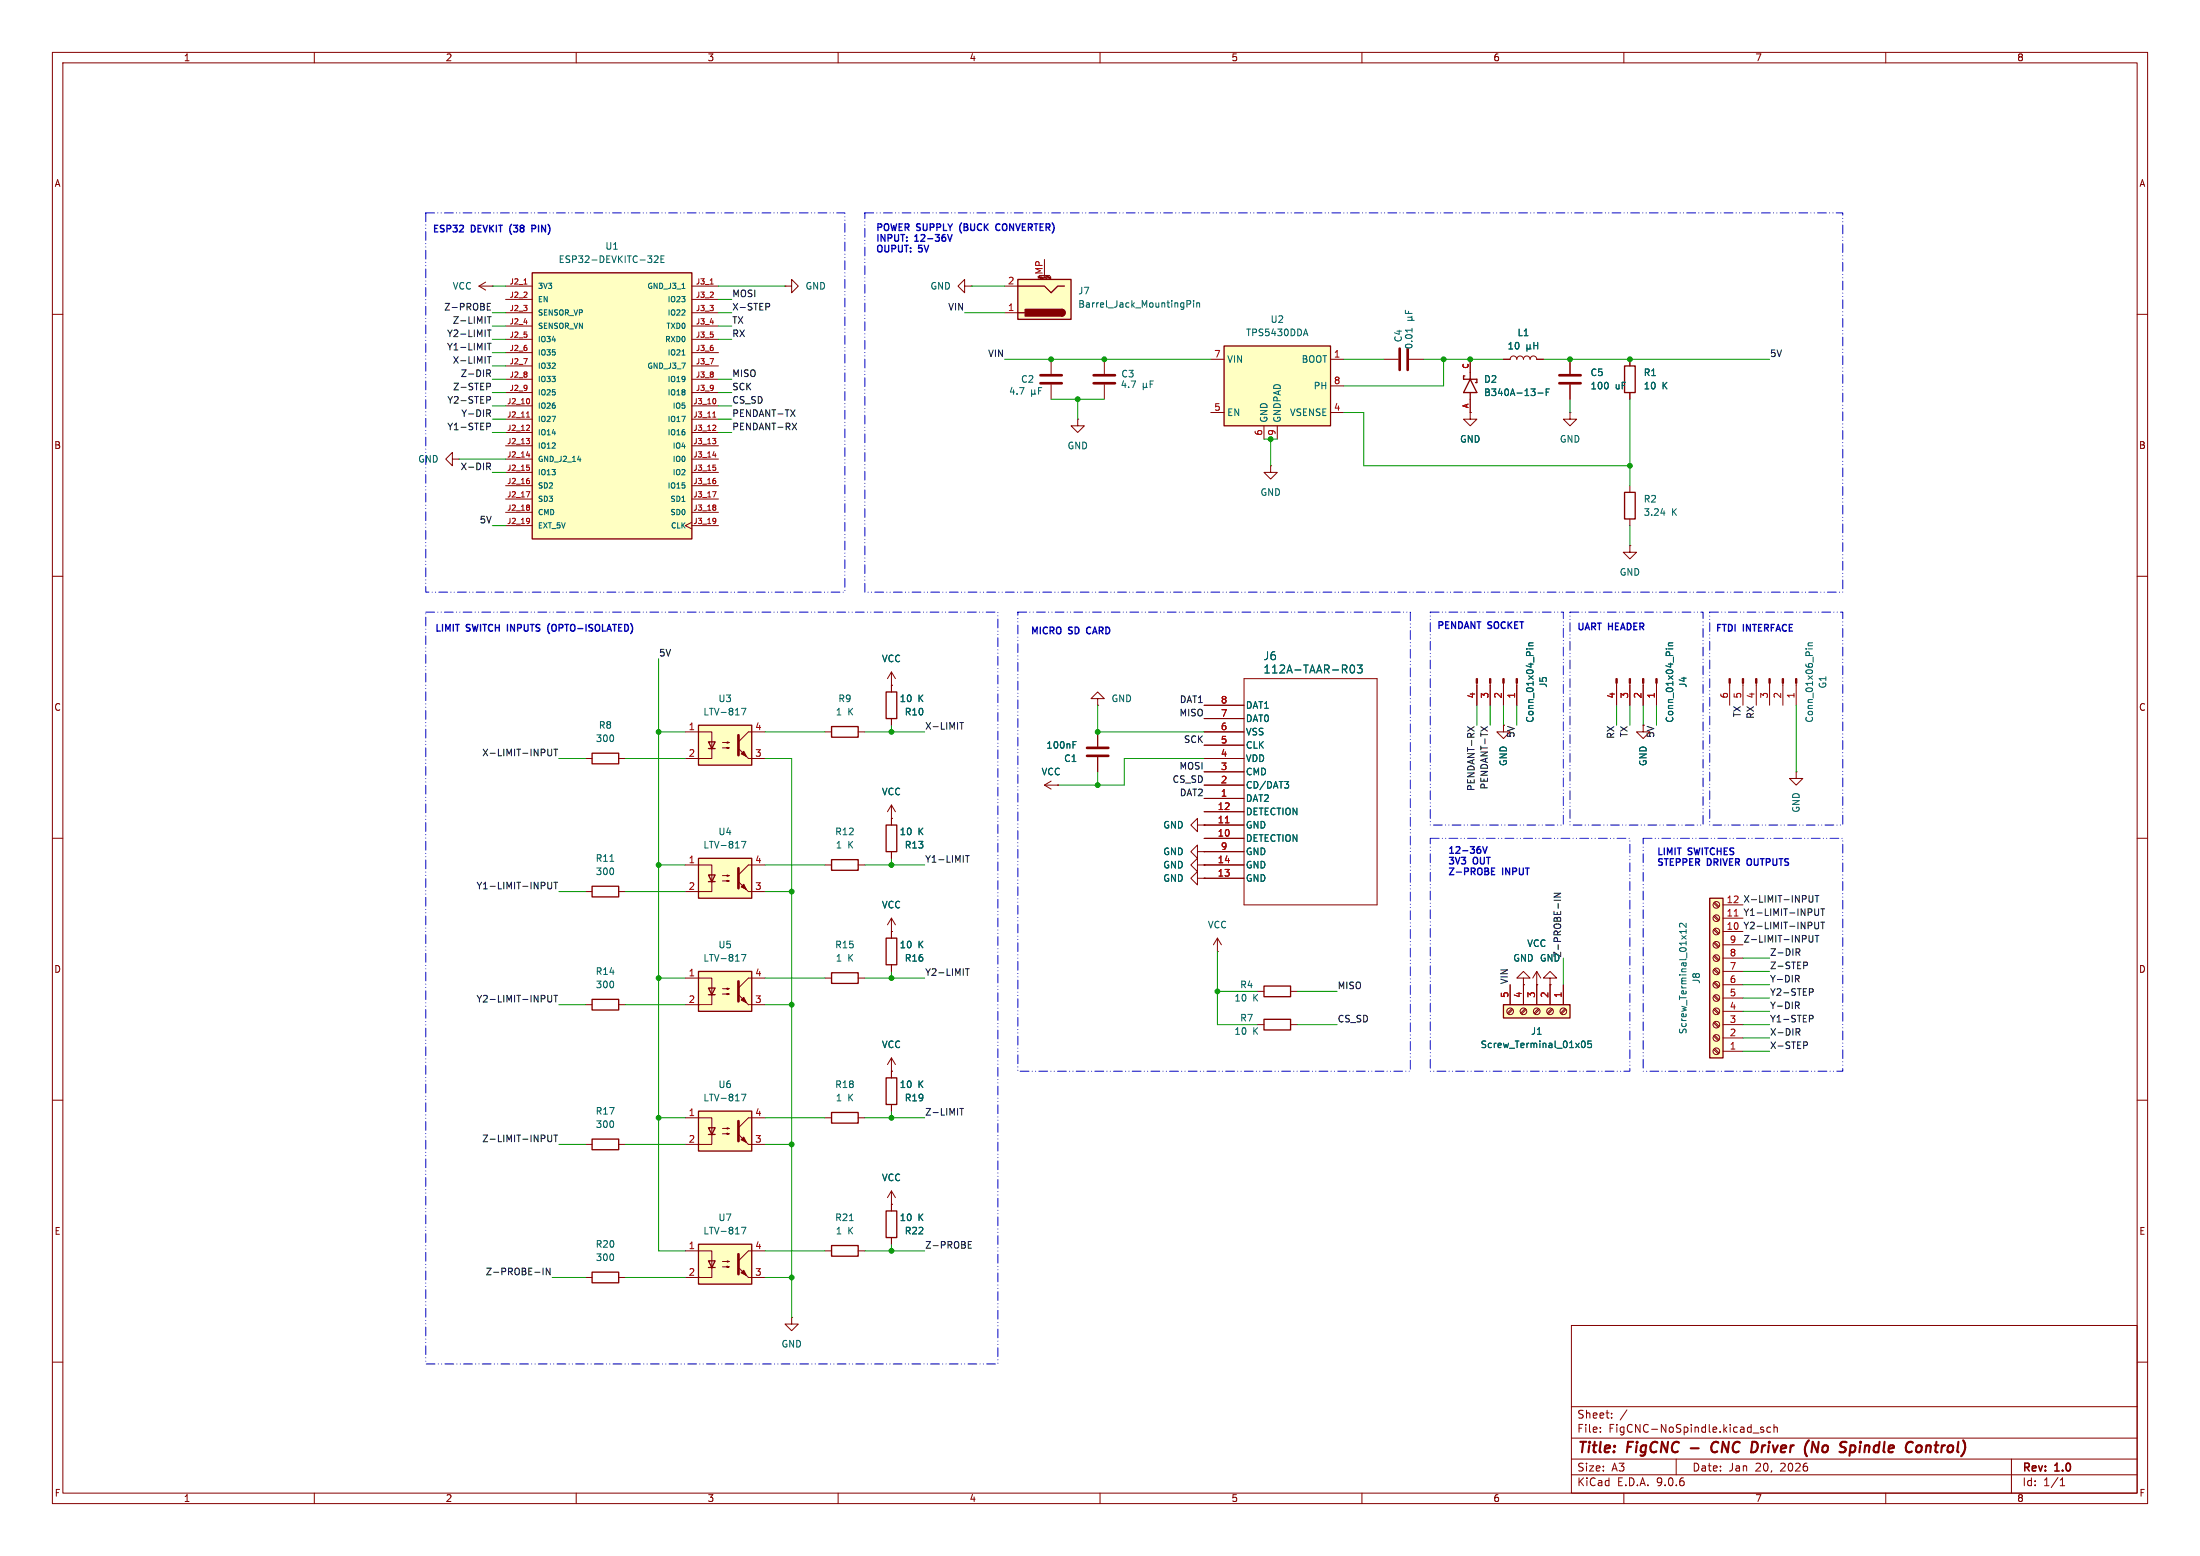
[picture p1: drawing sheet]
<svg xmlns="http://www.w3.org/2000/svg" width="420mm" height="297mm" viewBox="0 0 420 297" stroke-linecap="round" stroke-linejoin="round" font-family="sans-serif">
<g fill="none" stroke="#840000" stroke-width=".19">
<path d="M10 10h400v277h-400zM12 12h396v273h-396zM60 10v2M110 10v2M160 10v2M210 10v2M260 10v2M310 10v2M360 10v2M10 60h2M408 60h2M10 110h2"/>
<path d="M408 110h2M10 160h2M408 160h2M10 210h2M408 210h2M300 253h108v32h-108zM10 260h2M300 278.5h108M300 274.5h108M300 268.5h108M305.5 273.2v.2M305.5 272.5v.1"/>
<path d="M307.7 270.5v.2M307.7 269.8v.1M310.6 269.1l-1.3 1.9M320 278.5v3M334.7 273.5h1.1M336.7 272.5l-.4-.1-.2 .2 .1 .2 .5 .2v.3h-.6M338 272.5l-.4-.1-.3 .3 .1 .6h.6M338.7 272.5l.2-.1 .3 .1 .1 .9M338.7 271.9v1.5M384 278.5v6.5M408 260h2M60 285v2"/>
<path d="M110 285v2M160 285v2M210 285v2M260 285v2M300 281.5h108M310 285v2M360 285v2M393.3 283.6h.9M393.3 282.5l.4-.4v1.5"/>
</g>
<path d="M322.8 276.4h1.5M327.7 275.2a1.07 1.07 0 0 0-1 .8 1.07 1.07 0 0 0 .5 1.2l.5-.1M335.5 275.7l-.1 1M346.1 275.2l.9 2 .2-2M353.3 276h.8l.1 .3-.1 .5a.66 .66 0 0 1-.8 .4M366.3 275.9l.4 .1 .2 .3-.1 .5-.4 .4M367.8 275.9l-.2 1.3M368.1 275.9l-.3 .2" fill="none" stroke="#840000" stroke-width=".4"/>
<path d="M133.3 237.5h10.2v7.6h-10.2z" fill="#ffffc2"/>
<path d="M169.2 132.1h2v5.1h-2zM133.3 237.5h10.2v7.6h-10.2zM135.3 240.7h1.2l-.6 1.2zM135.3 241.9h1.2" fill="none" stroke="#840000" stroke-width=".25"/>
<g fill="none" stroke="#840000" stroke-width=".19">
<path d="M184.1 54.6v-1.3l-1.2 1.3 1.2 1.3v-1.3h1.3M185.4 54.6h.1M170.2 130.8v1.3M170.2 137.2v1.2M308.6 130.4v4.2M311.1 130.4v4.2M313.7 130.4v4.2M316.2 130.4v4.2M170.2 204.5h.1M170.2 201.9v2.6M170.2 201.9l-.8 1.3M170.2 201.9l.7 1.3"/>
<path d="M130.8 238.8h5.1v3.3M146 238.8h-3.1l-1.9 1.9M135.9 241.9v1.9h-5.1M137.9 240.8h1.3l-.4 .1v-.2l.4 .1M137.9 241.8h1.3l-.4 .1v-.2l.4 .1M142.9 243.8h3.1"/>
</g>
<path d="M141 239.4v3.8" fill="none" stroke="#840000" stroke-width=".51"/>
<g fill="#840000" stroke="#840000" stroke-width=".19">
<path d="M141.5 243l.5-.6 .5 1.1z"/>
<path d="M141 241.9l1.9 1.9z"/>
<path d="M316.1 129.5h.3v.9h-.3z"/>
<path d="M313.6 129.5h.2v.9h-.2z"/>
<path d="M311 129.5h.3v.9h-.3z"/>
<path d="M308.5 129.5h.2v.9h-.2z"/>
</g>
<path d="M318.1 123.9h.1M318.5 123.9h.8M318.5 123.3h.8M319.3 122.7l-.7 .1-.1 .3 .1 .2M141.5 234.3h.9l-.6 1.2" fill="none" stroke="#006464" stroke-width=".19"/>
<path d="M133.3 185.4h10.2v7.6h-10.2z" fill="#ffffc2"/>
<path d="M133.3 185.4h10.2v7.6h-10.2zM135.3 188.6h1.2l-.6 1.3zM135.3 189.9h1.2" fill="none" stroke="#840000" stroke-width=".25"/>
<path d="M130.8 186.7h5.1v3.3M135.9 189.9v1.9h-5.1M137.9 188.7h1.3l-.4 .1v-.2l.4 .1M137.9 189.7h1.3l-.4 .2v-.3l.4 .1M142.9 191.8h3.1M146 186.7h-3.1l-1.9 1.9" fill="none" stroke="#840000" stroke-width=".19"/>
<path d="M141 187.3v3.8" fill="none" stroke="#840000" stroke-width=".51"/>
<g fill="#840000" stroke="#840000" stroke-width=".19">
<path d="M141.5 190.9l.5-.5 .5 1z"/>
<path d="M141 189.9l1.9 1.9z"/>
</g>
<path d="M141.5 182.2h.9l-.6 1.3" fill="none" stroke="#006464" stroke-width=".19"/>
<path d="M133.3 163.8h10.2v7.7h-10.2z" fill="#ffffc2"/>
<path d="M133.3 163.8h10.2v7.7h-10.2zM135.3 167h1.2l-.6 1.3zM135.3 168.3h1.2" fill="none" stroke="#840000" stroke-width=".25"/>
<path d="M130.8 165.1h5.1v3.3M135.9 168.3v1.9h-5.1M137.9 167.1h1.3l-.4 .2v-.3l.4 .1M137.9 168.1h1.3l-.4 .2v-.3l.4 .1M142.9 170.2h3.1M146 165.1h-3.1l-1.9 1.9" fill="none" stroke="#840000" stroke-width=".19"/>
<path d="M141 165.7v3.8" fill="none" stroke="#840000" stroke-width=".51"/>
<g fill="#840000" stroke="#840000" stroke-width=".19">
<path d="M141.5 169.3l.5-.5 .5 1z"/>
<path d="M141 168.3l1.9 1.9z"/>
</g>
<path d="M141.5 160.6h.9l-.6 1.3" fill="none" stroke="#006464" stroke-width=".19"/>
<path d="M326.4 171.5h2.5v30.4h-2.5z" fill="#ffffc2"/>
<path d="M326.4 171.5h2.5v30.4h-2.5zM158.7 185.7h5.1v2h-5.1zM241.3 194.6h5.1v2h-5.1zM241.3 188.2h5.1v2h-5.1zM113 217.4h5.1v2.1h-5.1zM158.7 212.3h5.1v2.1h-5.1zM169.2 205.7h2v5.1h-2zM169.2 231.1h2v5.1h-2zM113 242.8h5.1v2.1h-5.1z" fill="none" stroke="#840000" stroke-width=".25"/>
<g fill="none" stroke="#840000" stroke-width=".19">
<path d="M200.7 68.6v2.8M200.7 73.4v2.8M287 138.4v1.3h1.3l-1.3 1.3-1.3-1.3h1.3M287 138.4h.1M330.2 130.4v4.2M332.7 130.4v4.2M335.3 130.4v4.2M337.8 130.4v4.2M340.4 130.4v4.2M342.9 130.4v4.2M170.2 156.2h.1M170.2 153.7l-.8 1.2"/>
<path d="M170.2 153.7l.7 1.2M170.2 153.7v2.5M228.6 165.1v-1.3l-1.3 1.3 1.3 1.3v-1.3h1.3M228.6 167.6v-1.2l-1.3 1.2 1.3 1.3v-1.3h1.3M229.9 165.1h.1M229.9 167.6h.1M232.4 179.1l-.8 1.2M232.4 179.1l.8 1.2M232.4 179.1v2.5M327.2 177.5l.8 .8M327.2 174.9l.8 .9M327.2 172.4l.8 .8"/>
<path d="M327.3 179.8l.9 .9M327.3 177.3l.9 .8M327.3 174.8l.9 .8M327.3 172.2l.9 .9M328.9 177.8h3.8M328.9 175.3h3.8M328.9 172.7h3.8M157.5 186.7h1.2M163.8 186.7h1.3M232.4 181.6h.1M240 195.6h1.3M240 189.2h1.3"/>
<path d="M246.4 195.6h1.2M246.4 189.2h1.2M327.2 197.8l.8 .8M327.2 195.2l.8 .9M327.2 192.7l.8 .8M327.2 190.2l.8 .8M327.2 187.6l.8 .9M327.2 185.1l.8 .8M327.2 182.5l.8 .9M327.2 180l.8 .8M327.3 197.6l.9 .9M327.3 195.1l.9 .8"/>
<path d="M327.3 192.5l.9 .9M327.3 190l.9 .8M327.3 187.5l.9 .8M327.3 184.9l.9 .9M327.3 182.4l.9 .8M328.9 198.1h3.8M328.9 195.6h3.8M328.9 193h3.8M328.9 190.5h3.8M328.9 188h3.8M328.9 185.4h3.8M328.9 182.9h3.8"/>
<path d="M328.9 180.3h3.8M111.8 218.4h1.2M118.1 218.4h1.3M157.5 213.4h1.2M163.8 213.4h1.3M170.2 204.5v1.2M170.2 210.8v1.3M327.2 200.3l.8 .9M327.3 200.2l.9 .8M328.9 200.7h3.8M170.2 229.9h.1M170.2 227.3v3.8"/>
<path d="M170.2 236.2v1.3M170.2 227.3l-.8 1.3M170.2 227.3l.7 1.3M111.8 243.8h1.2M118.1 243.8h1.3"/>
<circle cx="327.7" cy="175.3" r=".63"/>
<circle cx="327.7" cy="177.8" r=".63"/>
<circle cx="327.7" cy="172.7" r=".63"/>
<circle cx="327.7" cy="193" r=".63"/>
<circle cx="327.7" cy="190.5" r=".63"/>
<circle cx="327.7" cy="180.3" r=".63"/>
<circle cx="327.7" cy="198.1" r=".63"/>
<circle cx="327.7" cy="182.9" r=".63"/>
<circle cx="327.7" cy="195.6" r=".63"/>
<circle cx="327.7" cy="188" r=".63"/>
<circle cx="327.7" cy="185.4" r=".63"/>
<circle cx="327.7" cy="200.7" r=".63"/>
</g>
<path d="M331.1 174.8h.7" fill="none" stroke="#a90000" stroke-width=".19"/>
<g fill="none" stroke="#006464" stroke-width=".19">
<path d="M196.9 74.4v1.3M196.9 75.1l.2 .2 .4-.2M197.5 75.1l.2 .2M197.5 74.4v.7M198.3 74.6h.4M198.9 74h-.6v1.3M344.7 123.9h.2M345.2 123.9h.8M345.2 123.3h.8M346 122.7l-.8 .1v.3l.1 .2M321.9 176.2v.8l-.9-.8-.4 .3 .1 .5M321.9 177.4v.8"/>
<path d="M321.9 177.8h-1.3l.4 .4"/>
</g>
<g fill="#840000" stroke="#840000" stroke-width=".19">
<path d="M342.8 129.5h.2v.9h-.2z"/>
<path d="M340.2 129.5h.3v.9h-.3z"/>
<path d="M337.7 129.5h.2v.9h-.2z"/>
<path d="M335.2 129.5h.2v.9h-.2z"/>
<path d="M332.6 129.5h.3v.9h-.3z"/>
<path d="M330.1 129.5h.2v.9h-.2z"/>
</g>
<path d="M198.6 73.2h4.1M198.6 71.6h4.1" fill="none" stroke="#840000" stroke-width=".51"/>
<path d="M133.3 212.1h10.2v7.6h-10.2z" fill="#ffffc2"/>
<path d="M169.2 157.5h2v5.1h-2zM158.7 164.1h5.1v2h-5.1zM169.2 179.1h2v5.1h-2zM133.3 212.1h10.2v7.6h-10.2zM135.3 215.3h1.2l-.6 1.2zM135.3 216.5h1.2M158.7 237.7h5.1v2.1h-5.1z" fill="none" stroke="#840000" stroke-width=".25"/>
<g fill="none" stroke="#840000" stroke-width=".19">
<path d="M281.9 130.4v4.2M284.5 130.4v4.2M287 130.4v4.2M289.6 130.4v4.2M313.7 138.4v1.3h1.3l-1.3 1.3-1.3-1.3h1.3M313.7 138.4h.1M170.2 156.2v1.3M228.6 157.5v-1.3l-1.3 1.3 1.3 1.3v-1.3h1.3M229.9 157.5h.1M342.9 147.3v1.3h1.3l-1.3 1.3-1.3-1.3h1.3M342.9 147.3h.1M157.5 165.1h1.2"/>
<path d="M163.8 165.1h1.3M170.2 177.8h.1M170.2 175.3l-.8 1.2M170.2 175.3l.7 1.2M170.2 162.6v1.2M170.2 175.3v3.8M228.6 162.6v-1.3l-1.3 1.3 1.3 1.2v-1.2h1.3M229.9 162.6h.1M170.2 184.2v1.2M290.8 186.7h1.3l-1.3-1.3-1.2 1.3h1.2v1.3M290.8 188h.1M293.4 188h.1"/>
<path d="M293.4 185.4l-.8 1.3M293.4 185.4l.7 1.3M293.4 185.4v2.6M295.9 186.7h1.3l-1.3-1.3-1.3 1.3h1.3v1.3M295.9 188h.1M130.8 213.4h5.1v3.3M135.9 216.5v1.9h-5.1M137.9 215.4h1.3l-.4 .1v-.2l.4 .1M137.9 216.4h1.3l-.4 .1v-.2l.4 .1M142.9 218.4h3.1M146 213.4h-3.1l-1.9 1.9M157.5 238.8h1.2"/>
<path d="M163.8 238.8h1.3"/>
</g>
<path d="M141 214v3.8" fill="none" stroke="#840000" stroke-width=".51"/>
<g fill="#840000" stroke="#840000" stroke-width=".19">
<path d="M141.5 217.6l.5-.6 .5 1.1z"/>
<path d="M141 216.5l1.9 1.9z"/>
<path d="M289.4 129.5h.3v.9h-.3z"/>
<path d="M286.9 129.5h.2v.9h-.2z"/>
<path d="M284.4 129.5h.2v.9h-.2z"/>
<path d="M281.8 129.5h.3v.9h-.3z"/>
</g>
<path d="M291.4 123.9h.1M291.8 123.9h.9M291.8 123.3h.9M292.7 122.7l-.8 .1-.1 .3 .2 .2M141.5 208.9h.9l-.6 1.2M162.2 233h.7" fill="none" stroke="#006464" stroke-width=".19"/>
<path d="M287 191.8h12.7v2.5h-12.7z" fill="#ffffc2"/>
<path d="M287 191.8h12.7v2.5h-12.7z" fill="none" stroke="#840000" stroke-width=".25"/>
<g fill="none" stroke="#840000" stroke-width=".19">
<path d="M205.7 80v1.3h1.3l-1.3 1.3-1.2-1.3h1.2M205.7 80h.1M209.5 133.4h1.3l-1.3-1.3-1.2 1.3h1.2v1.2M209.5 134.6h.1M209.5 139.7v2.8M199.4 149.9l1.3 .7M199.4 149.9h2.5M200.7 149.1l-1.3 .8M201.9 149.9h.1M209.5 144.5v2.8M288.3 188v3.8M288.6 192.5l-.8 .9"/>
<path d="M288.8 192.7l-.8 .8M290.8 188v3.8M291.2 192.5l-.9 .9M291.3 192.7l-.8 .8M293.4 188v3.8M293.7 192.5l-.8 .9M293.9 192.7l-.9 .8M295.9 188v3.8M296.2 192.5l-.8 .9M296.4 192.7l-.8 .8M298.4 188v3.8M298.8 192.5l-.9 .9"/>
<path d="M299 192.7l-.9 .8"/>
<circle cx="288.3" cy="193" r=".63"/>
<circle cx="290.8" cy="193" r=".63"/>
<circle cx="293.4" cy="193" r=".63"/>
<circle cx="295.9" cy="193" r=".63"/>
<circle cx="298.4" cy="193" r=".63"/>
</g>
<path d="M204.8 142.2h.5M204.8 141.5h.6M302 198.8l.2-.1a.68 .68 0 0 1 .4 .6 .68 .68 0 0 1-.4 .7l-.3-.5zM303.8 198.7h-.6l-.1 .6 .2-.1h.4l.1 .2v.4l-.2 .2-.5-.2" fill="none" stroke="#006464" stroke-width=".19"/>
<path d="M207.5 144.3h4.1M207.5 142.7h4.1" fill="none" stroke="#840000" stroke-width=".51"/>
<path d="M233.7 66h20.3v15.3h-20.3z" fill="#ffffc2"/>
<path d="M233.7 66h20.3v15.3h-20.3zM279.7 71.8h-.3v.6h2.5v.6h-.2M280.7 71.1v1.3M280.7 74.9v1.3M280.7 72.4l1.2 2.5h-2.5z" fill="none" stroke="#840000" stroke-width=".25"/>
<g fill="none" stroke="#840000" stroke-width=".19">
<path d="M231.1 68.6h2.6M231.1 78.7h2.6M254 68.6h2.5M254 78.7h2.5M254 73.7h2.5M264.2 68.6h2.8M269 68.6h2.8M280.7 78.7v1.3h1.2l-1.2 1.3-1.3-1.3h1.3M280.7 78.7h.1M280.7 68.6v2.5M280.7 76.2v2.5M287 68.6h1.3a.64 .64 0 0 1 .6-.7 .64 .64 0 0 1 .7 .7 .64 .64 0 0 1 .6-.7 .64 .64 0 0 1 .6 .7 .64 .64 0 0 1 .7-.7 .64 .64 0 0 1 .6 .7 .64 .64 0 0 1 .6-.7 .64 .64 0 0 1 .7 .7h1.2"/>
<path d="M299.7 78.7v1.3h1.3l-1.3 1.3-1.3-1.3h1.3M299.7 78.7h.1M241.3 81.3v2.5M242.6 88.9v1.3h1.2l-1.2 1.2-1.3-1.2h1.3M242.6 88.9h.1M243.8 81.3v2.5M229.9 134.6h7.6M229.9 137.2h7.6M229.9 139.7h7.6M237.5 129.5h25.4v43.2h-25.4zM229.9 142.2h7.6M229.9 144.8h7.6"/>
<path d="M229.9 147.3h7.6M229.9 149.9h7.6M229.9 152.4h7.6M229.9 154.9h7.6M229.9 157.5h7.6M229.9 160h7.6M229.9 162.6h7.6M229.9 165.1h7.6M229.9 167.6h7.6"/>
</g>
<g fill="none" stroke="#006464" stroke-width=".19">
<path d="M268.3 59.2v.6h1.3M268.9 59.4v.4M249 63.7h.6M249.3 62.8l.4 1.3M268.7 61.2h1.3M268.7 60.6h.7M269.4 60.6l.2 .1-.2 .5M269.6 62.7v.7M269.6 63h-1.3l.2 .2M269.6 60.4l-.2 .2M291.5 65.8v1.2M291.5 66.4l.2 .2 .4-.2"/>
<path d="M292.1 66.4l.2 .2M292.1 65.8v.6M292.8 65.3v1.3M292.8 66h.8M293.6 65.3v1.3M293.6 75h1M295.2 74.8h.4M295.8 74.2h-.6v1.3M257.9 127.1l.2-.2a.81 .81 0 0 1 .5 .8 .81 .81 0 0 1-.5 .8l-.2-.2-.2-.4zM259.1 126.9h.9l-.5 .6 .5 .2v.6l-.2 .2-.7-.2M245.2 149.2h.8l-.4 .5M245.8 149.7l.2 .2v.3l-.2 .2"/>
</g>
<path d="M233.9 157.1h.7" fill="none" stroke="#a90000" stroke-width=".19"/>
<path d="M267.2 66.5v4.1M268.7 66.5v4.1" fill="none" stroke="#840000" stroke-width=".51"/>
<path d="M133.3 138.4h10.2v7.7h-10.2z" fill="#ffffc2"/>
<path d="M310.1 69.9h2.1v5h-2.1zM310.1 94h2.1v5.1h-2.1zM133.3 138.4h10.2v7.7h-10.2zM158.7 138.7h5.1v2h-5.1zM113 143.8h5.1v2h-5.1zM135.3 141.6h1.2l-.6 1.3zM135.3 142.9h1.2M113 169.2h5.1v2h-5.1zM113 190.8h5.1v2h-5.1z" fill="none" stroke="#840000" stroke-width=".25"/>
<g fill="none" stroke="#840000" stroke-width=".19">
<path d="M299.7 68.6v2.8M299.7 73.4v2.8M311.1 68.6v1.3M311.1 74.9v1.3M86.4 87.6v-1.2l-1.3 1.2 1.3 1.3v-1.3h1.2M87.6 87.6h.1M311.1 92.7v1.3M311.1 99.1v1.2M311.1 104.1v1.3h1.3l-1.3 1.3-1.2-1.3h1.2M311.1 104.1h.1M130.8 139.7h5.1v3.3M146 139.7h-3.1l-1.9 1.9"/>
<path d="M157.5 139.7h1.2M163.8 139.7h1.3M170.2 130.8h.1M170.2 128.3l-.8 1.2M170.2 128.3l.7 1.2M170.2 128.3v2.5M111.8 144.8h1.2M118.1 144.8h1.3M135.9 142.9v1.9h-5.1M137.9 141.7h1.3l-.4 .2v-.3l.4 .1M137.9 142.7h1.3l-.4 .2v-.3l.4 .1M142.9 144.8h3.1"/>
<path d="M111.8 170.2h1.2M118.1 170.2h1.3M111.8 191.8h1.2M118.1 191.8h1.3M151.1 251.5v1.2h1.3l-1.3 1.3-1.2-1.3h1.2M151.1 251.5h.1"/>
</g>
<path d="M297.7 71.6h4.1M297.7 73.2h4.1M141 140.3v3.8" fill="none" stroke="#840000" stroke-width=".51"/>
<g fill="#840000" stroke="#840000" stroke-width=".19">
<path d="M141.5 143.9l.5-.5 .5 1z"/>
<path d="M141 142.9l1.9 1.9z"/>
</g>
<path d="M317.1 97.9h.8M141.5 135.2h.9l-.6 1.3M116.4 164.4h.8" fill="none" stroke="#006464" stroke-width=".19"/>
<path d="M101.6 52.1h30.5v50.8h-30.5z" fill="#ffffc2"/>
<path d="M101.6 52.1h30.5v50.8h-30.5z" fill="none" stroke="#840000" stroke-width=".25"/>
<g fill="none" stroke="#840000" stroke-width=".19">
<path d="M91.4 54.6h2.6M91.4 54.6l1.3 .8M92.7 53.8l-1.3 .8M94 54.6h.1M96.5 54.6h5.1M96.5 57.2h5.1M96.5 59.7h5.1M132.1 54.6h5.1M132.1 57.2h5.1M132.1 59.7h5.1M96.5 62.2h5.1M96.5 64.8h5.1"/>
<path d="M96.5 67.3h5.1M96.5 69.9h5.1M96.5 72.4h5.1M96.5 74.9h5.1M96.5 77.5h5.1M132.1 62.2h5.1M132.1 64.8h5.1M132.1 67.3h5.1M132.1 69.9h5.1M132.1 72.4h5.1M132.1 74.9h5.1M132.1 77.5h5.1"/>
<path d="M210.8 68.6v2.8M210.8 73.4v2.8M96.5 80h5.1M96.5 82.6h5.1M96.5 85.1h5.1M96.5 87.6h5.1M96.5 90.2h5.1M96.5 92.7h5.1M96.5 95.3h5.1M96.5 97.8h5.1M132.1 99.7l-1.3 .6 1.3 .7M132.1 80h5.1"/>
<path d="M132.1 82.6h5.1M132.1 85.1h5.1M132.1 87.6h5.1M132.1 90.2h5.1M132.1 92.7h5.1M132.1 95.3h5.1M132.1 97.8h5.1M96.5 100.3h5.1M132.1 100.3h5.1"/>
</g>
<g fill="none" stroke="#a90000" stroke-width=".19">
<path d="M100 54.2h.6M135.6 54.2h.6M100.5 79.6h.6M100.7 78.8l.1-.2v1M101 76.2l.1 .3-.1 .5M136.1 79.6h.6M136.3 78.8l.1-.2v1M136.6 76.2l.1 .3-.1 .5M100.5 83.7h.6l-.3 .4M100.5 93.8h.6l-.4 1.1M100.5 86.9h.6M100.6 88.8h.4"/>
<path d="M100.9 81.1l.2 .2-.1 .3-.5 .6h.6M101 84.1l.1 .2-.1 .4M101 89.2l.1 .1-.1 .4M101 91.7l.1 .2-.1 .4M101 96.4l.1 .2-.1 .2M101 96.9l.1 .1-.1 .4M101 99l.1 .5-.2 .3M101.1 99.4l-.1 .1M136 83.7h.7l-.4 .4M136 93.8h.7l-.4 1.1M136.1 86.9h.6M136.1 88.8h.5"/>
<path d="M136.5 81.1l.2 .2-.1 .3-.6 .6h.7M136.6 84.1l.1 .2-.1 .4M136.6 89.2l.1 .1-.1 .4M136.6 91.7l.1 .2-.1 .4M136.6 96.4l.1 .2-.1 .2M136.6 96.9l.1 .1-.1 .4M136.6 99l.1 .5-.2 .3M136.7 99.4l-.1 .1"/>
</g>
<path d="M124.9 49l.5-.2 .2 .4-.7 .9h.7M126.2 49.4h.4M126.8 48.8h-.6v1.3h.6M130.2 55.1h.6M130.2 67.8h.6M218.2 73.1v1.3M218.2 73.8l.2 .2 .4-.2M218.8 73.8l.2 .2M218.8 73.1v.7M219.6 73.3h.4M220.2 72.7h-.6v1.3M110.3 87.8h.6" fill="none" stroke="#006464" stroke-width=".19"/>
<path d="M208.8 73.2h4.1M208.8 71.6h4.1" fill="none" stroke="#840000" stroke-width=".51"/>
<path d="M194.3 53.3h10.2v7.7h-10.2z" fill="#ffffc2"/>
<path d="M194.3 53.3h10.2v7.7h-10.2zM194.3 54.6h5.1l1.3 1.3 1.2-1.3h1.3M194.3 59.7h1.3M202.7 59.1a.64 .64 0 0 1 .6 .6 .64 .64 0 0 1-.6 .6" fill="none" stroke="#840000" stroke-width=".25"/>
<g fill="#840000" stroke="#840000" stroke-width=".25">
<path d="M202.7 59.1a.64 .64 0 0 1 .6 .6 .64 .64 0 0 1-.6 .6z"/>
<path d="M195.7 59.1h7v1.2h-7z"/>
</g>
<g fill="none" stroke="#840000" stroke-width=".19">
<path d="M149.9 54.6h1.2v-1.3l1.3 1.3-1.3 1.3v-1.3M149.9 54.6h.1M191.8 59.7h2.5M191.8 54.6h2.5M198.2 53.1v-.4l.1 .3 .2-.3v.4M198.4 52.6h2M199.4 49.5v3.1M199.7 52.7v.4M199.9 52.8h.1M200.4 53.1h.1M200.4 52.9v.2M200.4 53.2h.1"/>
<path d="M200.4 52.9h.1M200.5 52.9h.1v.3M200.5 52.9h-.1M200.6 53.2h-.1M200.6 53.1h-.1M280.7 78.7h.1M280.7 68.6v2.5M280.7 76.2v2.5M287 68.6h1.3M293.4 68.6h1.2M299.7 68.6v2.8M299.7 73.4v2.8"/>
<path d="M311.1 68.6v1.3M311.1 74.9v1.3M170.2 130.8h.1M170.2 130.8v1.3M170.2 137.2v1.2M209.5 139.7v2.8M229.9 134.6h7.6M229.9 137.2h7.6M229.9 139.7h7.6M281.9 130.8v3.8M284.5 130.8v3.8M287 138.4h.1"/>
<path d="M287 130.8v3.8M289.6 130.8v3.8M308.6 130.8v3.8M311.1 130.8v3.8M313.7 138.4h.1M313.7 130.8v3.8M316.2 130.8v3.8M170.2 156.2h.1M170.2 156.2v1.3M201.9 149.9h.1M209.5 144.5v2.8M229.9 157.5h.1"/>
<path d="M229.9 142.2h7.6M229.9 144.8h7.6M229.9 147.3h7.6M229.9 149.9h7.6M229.9 152.4h7.6M229.9 154.9h7.6M229.9 157.5h7.6M170.2 177.8h.1M170.2 162.6v1.2M170.2 177.8v1.3M229.9 165.1h.1M229.9 167.6h.1"/>
<path d="M229.9 162.6h.1M229.9 160h7.6M229.9 162.6h7.6M229.9 165.1h7.6M229.9 167.6h7.6M170.2 184.2v1.2M288.3 188v3.8M290.8 188h.1M290.8 188v3.8M293.4 188h.1M293.4 188v3.8M295.9 188h.1"/>
<path d="M295.9 188v3.8M298.4 188v3.8M170.2 204.5h.1M170.2 204.5v1.2M170.2 210.8v1.3M170.2 229.9h.1M170.2 229.9v1.2M170.2 236.2v1.3"/>
</g>
<g fill="none" stroke="#006464" stroke-width=".19">
<path d="M226.6 58h.6l.1-.2v-.3l-.7-.1v1.2M227.9 57.4v.1M227.9 57.8v.8M228.5 57.8v.8M228.5 57.9l.2-.1 .3 .1v.7M291.5 65.8v1.2M291.5 66.4l.2 .2 .4-.2M292.1 66.4l.2 .2M292.1 65.8v.6M292.8 65.3v1.3M292.8 66h.8M293.6 65.3v1.3"/>
<path d="M293.6 75h1M295.2 74.8h.4M295.8 74.2h-.6v1.3M257.9 127.1l.2-.2a.81 .81 0 0 1 .5 .8 .81 .81 0 0 1-.5 .8l-.2-.2-.2-.4zM259.1 126.9h.9l-.5 .6 .5 .2v.6l-.2 .2-.7-.2M291.4 123.9h.1M291.8 123.9h.9M291.8 123.3h.9M292.7 122.7l-.8 .1-.1 .3 .2 .2M318.1 123.9h.1M318.5 123.9h.8M318.5 123.3h.8"/>
<path d="M319.3 122.7l-.7 .1-.1 .3 .1 .2M204.8 142.2h.5M204.8 141.5h.6M245.2 149.2h.8l-.4 .5M245.8 149.7l.2 .2v.3l-.2 .2M302 198.8l.2-.1a.68 .68 0 0 1 .4 .6 .68 .68 0 0 1-.4 .7l-.3-.5zM303.8 198.7h-.6l-.1 .6 .2-.1h.4l.1 .2v.4l-.2 .2-.5-.2"/>
</g>
<g fill="none" stroke="#0f0f0f" stroke-width=".19">
<path d="M93 58.5h.5M93 59.2h.6M93 57.9h.6M146.2 57.9h.5l.2 .2-.1 .4-.6 .1M92.9 73.1h.5l.2 .3-.1 .4h-.6M92.9 70.6h.5l.2 .2-.1 .4-.6 .1M92.9 75.7h.5l.2 .2-.1 .4-.6 .1M92.9 78.2h.5l.2 .3-.1 .3-.6 .1M93 60.4h.8M93 68.1h.8M93 65.5h.8M93 63h.8"/>
<path d="M93.2 71.3l.4 .6M93.2 78.9l.4 .6M93.4 60.4v1.3M93.4 63v1.3M93.4 65.5v1.3M93.4 68.1v1.2M150.9 78.2l.9 1.3M151.8 78.2l-.9 1.3M92.9 80.8h.5l.2 .2-.1 .4h-.6M92.9 88.4h.5l.2 .2-.1 .4-.6 .1M93.2 89.1l.4 .6M151.2 80.8l.9 1.2"/>
<path d="M152.1 80.8l-.9 1.2M183.2 137.9h.7M183.6 137.9v1.3M280.2 138.7l1.2 .9M281.4 138.7l-1.2 .9M282.7 138.7l1.3 .9M284 138.7l-1.3 .9M105.3 143l-.1 1.1-.1 .2-.4-.1M105.7 143h.8M106.1 143v1.3M105.3 168.4l-.1 1.1-.4 .2-.2-.3M105.7 168.4h.8"/>
<path d="M106.1 168.4v1.3M184.3 163.3h.7M184.7 163.3v1.3M296.7 171.8h1.2M296.7 170.5h1.2l-1.2 .7h1.2M346.1 178.6l-.1 1.1-.2 .1-.4-.1M346.1 170.9l-.1 1.2-.2 .1-.3-.1M346.5 178.6h.7M346.5 170.9h.7M346.9 170.9v1.3M346.9 178.6v1.2M347.2 173.5l-.1 1.1-.4 .1-.3-.2"/>
<path d="M347.2 176l-.1 1.2-.4 .1-.3-.3M347.6 173.5h.7M347.6 176h.7M348 173.5v1.2M348 176v1.3M105.3 190l-.1 1.1-.4 .2-.2-.3M105.7 190h.8M106.1 190v1.3M184.3 184.9h.7M184.7 184.9v1.3M342.8 191.3h.4l.3 .2-.1 .4h-.6M342.8 186.2h.4l.3 .2-.1 .4h-.6"/>
<path d="M342.9 181.1h.5l.2 .2-.1 .4-.6 .1M342.9 196.3h.5l.2 .3-.1 .3-.6 .1M343.1 186.8l.4 .6M343.1 191.9l.4 .6M343.2 181.8l.4 .6M343.2 197l.4 .6M344.3 183.6h.5l.3 .3-.2 .3-.6 .1M344.3 198.9h.5l.3 .2-.2 .4h-.6M345.4 188.7h.5l.2 .3-.1 .3-.6 .1M345.4 193.8h.5l.2 .2-.1 .4-.6 .1M105.3 216.7l-.1 1.1-.4 .1-.2-.2M105.7 216.7h.8"/>
<path d="M106.1 216.7v1.2M183.2 211.6h.7M183.6 211.6v1.2M184.9 237.6h.4M184.9 238.2h.6M184.9 237h.6M103.7 242.1v1.2M105 242.1v1.2l-.7-1.2v1.2"/>
</g>
<g fill="none" stroke="#009600" stroke-width=".19">
<path d="M94 54.6h2.5M94 59.7h2.5M137.2 54.6h12.7M137.2 59.7h2.5M137.2 57.2h2.5M184.1 59.7h7.7M185.4 54.6h6.4M94 62.2h2.5M94 69.9h2.5M94 67.3h2.5M94 72.4h2.5M94 74.9h2.5"/>
<path d="M94 77.5h2.5M94 64.8h2.5M137.2 62.2h2.5M137.2 72.4h2.5M137.2 74.9h2.5M137.2 77.5h2.5M137.2 64.8h2.5M191.8 68.6h39.3M200.7 76.2h10.1M205.7 76.2v3.8M256.5 78.7h3.8v10.2h50.8M256.5 68.6h7.7"/>
<path d="M271.8 68.6h15.2M275.6 68.6v5.1h-19.1M294.6 68.6h43.2M299.7 76.2v2.5M311.1 76.2v16.5M87.6 87.6h8.9M94 80h2.5M94 82.6h2.5M94 90.2h2.5M137.2 80h2.5M137.2 82.6h2.5M241.3 83.8h2.5"/>
<path d="M242.6 83.8v5.1M94 100.3h2.5M311.1 100.3v3.8M125.7 125.7v113.1h5.1M125.7 139.7h5.1M146 139.7h11.5M165.1 139.7h11.4M170.2 138.4v1.3M209.5 134.6v5.1h20.4M281.9 134.6v3.8M284.5 134.6v3.8M287 134.6v3.8"/>
<path d="M289.6 134.6v3.8M308.6 134.6v3.8M311.1 134.6v3.8M313.7 134.6v3.8M316.2 134.6v3.8M342.9 134.6v12.7M106.7 144.8h5.1M119.4 144.8h11.4M146 144.8h5.1v106.7M209.5 147.3v2.6M229.9 144.8h-15.3v5.1h-12.7M106.7 170.2h5.1"/>
<path d="M119.4 170.2h11.4M125.7 165.1h5.1M146 170.2h5.1M146 165.1h11.5M165.1 165.1h11.4M170.2 163.8v1.3M106.7 191.8h5.1M119.4 191.8h11.4M125.7 186.7h5.1M146 186.7h11.5M146 191.8h5.1M165.1 186.7h11.4"/>
<path d="M170.2 185.4v1.3M232.4 189.2h7.6M232.4 181.6v14h7.6M247.6 189.2h7.7M247.6 195.6h7.7M298.4 182.9v5.1M332.7 195.6h5.1M332.7 188h5.1M332.7 198.1h5.1M332.7 185.4h5.1M332.7 193h5.1M332.7 190.5h5.1"/>
<path d="M332.7 182.9h5.1M106.7 218.4h5.1M119.4 218.4h11.4M125.7 213.4h5.1M146 213.4h11.5M146 218.4h5.1M165.1 213.4h11.4M170.2 212.1v1.3M332.7 200.7h5.1M146 238.8h11.5M165.1 238.8h11.4M170.2 237.5v1.3"/>
<path d="M105.4 243.8h6.4M119.4 243.8h11.4M146 243.8h5.1"/>
</g>
<path d="M87.7 44.3h.8M88.4 43.1v.4M101.5 43.7h.5M102 43h-.5v1.3M180.9 44.8l.4 1.2 .5-1.2M190.8 42.8a.59 .59 0 0 0-.7 .6 .59 .59 0 0 0 .7 .5M104.9 119a1.46 1.46 0 0 0 0 1.9M282.6 162.2v.6M283.1 161.6l.4 1.3 .4-1.3M284.7 166.3h.5M284.7 167h.6M333.7 164a.9 .9 0 0 0 0 1.1" fill="none" stroke="#0000c2" stroke-width=".25"/>
<path d="M81.3 40.6h80v72.4h-80zM165.1 40.6h186.7v72.4h-186.7zM81.3 116.8h109.2v143.5h-109.2zM194.3 116.8h74.9v87.7h-74.9zM273 116.8h25.4v40.7h-25.4zM299.7 116.8h25.4v40.7h-25.4zM326.4 116.8h25.4v40.7h-25.4zM273 160h38.1v44.5h-38.1zM313.7 160h38.1v44.5h-38.1z" fill="none" stroke="#0000c2" stroke-width=".19" stroke-dasharray="1.7 .6 0 .6 0 .6"/>
<path d="M233.9 157.1h.7" fill="none" stroke="#a90000" stroke-width=".19"/>
<g fill="#009600" stroke="#009600" stroke-width=".19">
<circle cx="170.2" cy="186.7" r=".46"/>
<circle cx="125.7" cy="186.7" r=".46"/>
<circle cx="151.1" cy="170.2" r=".46"/>
<circle cx="151.1" cy="191.8" r=".46"/>
<circle cx="232.4" cy="189.2" r=".46"/>
<circle cx="125.7" cy="165.1" r=".46"/>
<circle cx="125.7" cy="139.7" r=".46"/>
<circle cx="151.1" cy="243.8" r=".46"/>
<circle cx="125.7" cy="213.4" r=".46"/>
<circle cx="151.1" cy="218.4" r=".46"/>
<circle cx="170.2" cy="213.4" r=".46"/>
<circle cx="170.2" cy="238.8" r=".46"/>
<circle cx="205.7" cy="76.2" r=".46"/>
<circle cx="209.5" cy="149.9" r=".46"/>
<circle cx="210.8" cy="68.6" r=".46"/>
<circle cx="200.7" cy="68.6" r=".46"/>
<circle cx="170.2" cy="139.7" r=".46"/>
<circle cx="170.2" cy="165.1" r=".46"/>
<circle cx="209.5" cy="139.7" r=".46"/>
<circle cx="280.7" cy="68.6" r=".46"/>
<circle cx="275.6" cy="68.6" r=".46"/>
<circle cx="299.7" cy="68.6" r=".46"/>
<circle cx="311.1" cy="88.9" r=".46"/>
<circle cx="311.1" cy="68.6" r=".46"/>
<circle cx="242.6" cy="83.8" r=".46"/>
</g>
<g font-size="2.8" fill="#840000">
<text x="301" y="277.9">Title:</text>
<text x="310.6" y="277.9">FigCNC</text>
<text x="328.3" y="277.9">CNC</text>
<text x="336.8" y="277.9">Driver</text>
<text x="347.8" y="277.9">(No</text>
<text x="355.3" y="277.9">Spindle</text>
<text x="368.7" y="277.9">Control)</text>
</g>
<g font-size="2.1" fill="#006464">
<text x="241.1" y="126.2">J6</text>
<text x="241.1" y="128.8">112A-TAAR-R03</text>
</g>
<g font-size="2.1" fill="#840000">
<text x="301" y="273.7">File:</text>
<text x="301" y="271">Sheet:</text>
<text x="307.1" y="273.7">FigCNC-NoSpindle.kicad_sch</text>
<text x="301" y="281.1">Size:</text>
<text x="307.6" y="281.1">A3</text>
<text x="323" y="281.1">Date:</text>
<text x="330" y="281.1">Jan</text>
<text x="335.2" y="281.1">20,</text>
<text x="340" y="281.1">2026</text>
<text x="386" y="281.3">Rev:</text>
<text x="392.4" y="281.3">1.0</text>
<text x="301" y="283.9">KiCad</text>
<text x="308.7" y="283.9">E.D.A.</text>
<text x="316.3" y="283.9">9.0.6</text>
<text x="386" y="283.9">Id:</text>
<text x="390.1" y="283.9">1/1</text>
</g>
<g font-size="1.8" fill="#840000">
<text x="35" y="11.9">1</text>
<text x="85" y="11.9">2</text>
<text x="135" y="11.9">3</text>
<text x="185" y="11.9">4</text>
<text x="235" y="11.9">5</text>
<text x="285" y="11.9">6</text>
<text x="335" y="11.9">7</text>
<text x="385" y="11.9">8</text>
<text x="10.3" y="35.9">A</text>
<text x="408.3" y="35.9">A</text>
<text x="10.3" y="85.9">B</text>
<text x="408.2" y="85.9">B</text>
<text x="10.3" y="135.9">C</text>
<text x="408.2" y="135.9">C</text>
<text x="10.3" y="185.9">D</text>
<text x="408.2" y="185.9">D</text>
<text x="10.3" y="235.9">E</text>
<text x="408.3" y="235.9">E</text>
<text x="10.3" y="285.9">F</text>
<text x="35" y="286.9">1</text>
<text x="85" y="286.9">2</text>
<text x="135" y="286.9">3</text>
<text x="185" y="286.9">4</text>
<text x="235" y="286.9">5</text>
<text x="285" y="286.9">6</text>
<text x="335" y="286.9">7</text>
<text x="385" y="286.9">8</text>
<text x="408.3" y="285.9">F</text>
</g>
<g font-size="1.8" fill="#0000c2">
<text x="82.4" y="44.7">ESP32</text>
<text x="89.9" y="44.7">DEVKIT</text>
<text x="97.8" y="44.7">(38</text>
<text x="102.5" y="44.7">PIN)</text>
<text x="167.1" y="44.4">POWER</text>
<text x="167.1" y="46.5">INPUT:</text>
<text x="174.7" y="46.5">12-36V</text>
<text x="175.1" y="44.4">SUPPLY</text>
<text x="183.8" y="44.4">(BUCK</text>
<text x="191.2" y="44.4">CONVERTER)</text>
<text x="167.1" y="48.5">OUPUT:</text>
<text x="175.4" y="48.5">5V</text>
<text x="82.9" y="120.9">LIMIT</text>
<text x="89" y="120.9">SWITCH</text>
<text x="97.3" y="120.9">INPUTS</text>
<text x="105.5" y="120.9">(OPTO-ISOLATED)</text>
<text x="196.6" y="121.4">MICRO</text>
<text x="204" y="121.4">SD</text>
<text x="208" y="121.4">CARD</text>
<text x="274.2" y="120.4">PENDANT</text>
<text x="284" y="120.4">SOCKET</text>
<text x="300.9" y="120.7">UART HEADER</text>
<text x="327.4" y="120.9">FTDI</text>
<text x="332.8" y="120.9">INTERFACE</text>
<text x="276.4" y="163.3">12-36V</text>
<text x="276.4" y="165.4">3V3</text>
<text x="276.4" y="167.4">Z-PROBE</text>
<text x="281.3" y="165.4">OUT</text>
<text x="286.9" y="167.4">INPUT</text>
<text x="316.2" y="163.6">LIMIT</text>
<text x="316.2" y="165.6">STEPPER</text>
<text x="322.4" y="163.6">SWITCHES</text>
<text x="326" y="165.6">DRIVER</text>
<text x="334.1" y="165.6">OUTPUTS</text>
</g>
<g font-size="1.8" fill="#006464">
<text x="115.5" y="47.9">U1</text>
<text x="106.5" y="50.4">ESP32-DEVKITC-32E</text>
<text x="86.3" y="55.5">VCC</text>
<text x="153.7" y="55.5">GND</text>
<text x="177.5" y="55.5">GND</text>
<text x="205.7" y="56.4">J7</text>
<text x="205.7" y="58.9">Barrel_Jack_MountingPin</text>
<text x="237.8" y="64.4">TPS5430DDA</text>
<text x="242.5" y="61.8">U2</text>
<text x="267.8" y="65.4" transform="rotate(-90 267.8 65.4)">C4</text>
<text x="289.6" y="64.4">L1</text>
<text x="234.2" y="69.4">VIN</text>
<text x="248.4" y="69.4">BOOT</text>
<text x="269.8" y="66.8" transform="rotate(-90 269.8 66.8)">0.01</text>
<text x="287.7" y="66.9">10</text>
<text x="303.5" y="72">C5</text>
<text x="313.7" y="72">R1</text>
<text x="192.5" y="75.5">4.7</text>
<text x="194.8" y="73.3">C2</text>
<text x="213.8" y="74.3">4.7</text>
<text x="214" y="72.2">C3</text>
<text x="250.7" y="74.5">PH</text>
<text x="283.2" y="73.3">D2</text>
<text x="283.2" y="75.8">B340A-13-F</text>
<text x="303.5" y="74.5">100</text>
<text x="308.3" y="74.5">uF</text>
<text x="313.7" y="74.5">10</text>
<text x="317.3" y="74.5">K</text>
<text x="234.2" y="79.6">EN</text>
<text x="242.2" y="80.8" transform="rotate(-90 242.2 80.8)">GND</text>
<text x="244.7" y="80.8" transform="rotate(-90 244.7 80.8)">GNDPAD</text>
<text x="246.2" y="79.6">VSENSE</text>
<text x="79.7" y="88.5">GND</text>
<text x="203.7" y="86">GND</text>
<text x="278.6" y="84.7">GND</text>
<text x="297.7" y="84.7">GND</text>
<text x="240.5" y="94.8">GND</text>
<text x="313.7" y="96.1">R2</text>
<text x="313.7" y="98.7">3.24</text>
<text x="319.1" y="98.7">K</text>
<text x="309.1" y="110.1">GND</text>
<text x="168.3" y="126.6">VCC</text>
<text x="295.5" y="131.4" transform="rotate(-90 295.5 131.4)">J5</text>
<text x="322.2" y="131.4" transform="rotate(-90 322.2 131.4)">J4</text>
<text x="348.8" y="131.5" transform="rotate(-90 348.8 131.5)">G1</text>
<text x="134.2" y="136.8">LTV-817</text>
<text x="137.1" y="134.2">U3</text>
<text x="159.5" y="136.8">1</text>
<text x="159.9" y="134.2">R9</text>
<text x="161.8" y="136.8">K</text>
<text x="171.7" y="134.2">10</text>
<text x="172.6" y="136.8">R10</text>
<text x="175.3" y="134.2">K</text>
<text x="212.1" y="134.2">GND</text>
<text x="237.7" y="135.5">DAT1</text>
<text x="113.7" y="141.8">300</text>
<text x="114.2" y="139.3">R8</text>
<text x="199.7" y="143.1">100nF</text>
<text x="237.7" y="138">DAT0</text>
<text x="237.7" y="140.6">VSS</text>
<text x="237.7" y="143.1">CLK</text>
<text x="293" y="138" transform="rotate(-90 293 138)">Conn_01x04_Pin</text>
<text x="319.6" y="138" transform="rotate(-90 319.6 138)">Conn_01x04_Pin</text>
<text x="346.3" y="138" transform="rotate(-90 346.3 138)">Conn_01x06_Pin</text>
<text x="198.7" y="148.2">VCC</text>
<text x="203" y="145.6">C1</text>
<text x="237.7" y="145.6">VDD</text>
<text x="237.7" y="148.2">CMD</text>
<text x="287.9" y="146.3" transform="rotate(-90 287.9 146.3)">GND</text>
<text x="314.6" y="146.3" transform="rotate(-90 314.6 146.3)">GND</text>
<text x="168.3" y="152">VCC</text>
<text x="237.7" y="150.7">CD/DAT3</text>
<text x="237.7" y="153.3">DAT2</text>
<text x="237.7" y="155.8">DETECTION</text>
<text x="343.8" y="155.2" transform="rotate(-90 343.8 155.2)">GND</text>
<text x="137.1" y="159.6">U4</text>
<text x="159.3" y="159.6">R12</text>
<text x="171.7" y="159.6">10</text>
<text x="175.3" y="159.6">K</text>
<text x="222" y="158.3">GND</text>
<text x="237.7" y="158.3">GND</text>
<text x="237.7" y="160.9">DETECTION</text>
<text x="113.6" y="164.7">R11</text>
<text x="113.7" y="167.2">300</text>
<text x="134.2" y="162.2">LTV-817</text>
<text x="159.5" y="162.2">1</text>
<text x="161.8" y="162.2">K</text>
<text x="172.6" y="162.2">R13</text>
<text x="222" y="166">GND</text>
<text x="222" y="163.4">GND</text>
<text x="237.7" y="163.4">GND</text>
<text x="237.7" y="166">GND</text>
<text x="168.3" y="173.6">VCC</text>
<text x="222" y="168.5">GND</text>
<text x="237.7" y="168.5">GND</text>
<text x="230.5" y="177.4">VCC</text>
<text x="134.2" y="183.7">LTV-817</text>
<text x="137.1" y="181.2">U5</text>
<text x="159.3" y="181.2">R15</text>
<text x="159.5" y="183.7">1</text>
<text x="161.8" y="183.7">K</text>
<text x="171.7" y="181.2">10</text>
<text x="172.6" y="183.7">R16</text>
<text x="175.3" y="181.2">K</text>
<text x="288.8" y="183.7">GND GND</text>
<text x="291.5" y="180.9">VCC</text>
<text x="113.6" y="186.3">R14</text>
<text x="113.7" y="188.8">300</text>
<text x="235.6" y="191.4">10</text>
<text x="236.7" y="188.8">R4</text>
<text x="239.2" y="191.4">K</text>
<text x="324.7" y="187.9" transform="rotate(-90 324.7 187.9)">J8</text>
<text x="235.6" y="197.7">10</text>
<text x="236.7" y="195.2">R7</text>
<text x="239.2" y="197.7">K</text>
<text x="292.2" y="197.7">J1</text>
<text x="322.2" y="197.5" transform="rotate(-90 322.2 197.5)">Screw_Terminal_01x12</text>
<text x="168.3" y="200.3">VCC</text>
<text x="282.6" y="200.3">Screw_Terminal_01x05</text>
<text x="137.1" y="207.9">U6</text>
<text x="159.3" y="207.9">R18</text>
<text x="171.7" y="207.9">10</text>
<text x="175.3" y="207.9">K</text>
<text x="113.6" y="213">R17</text>
<text x="113.7" y="215.5">300</text>
<text x="134.2" y="210.4">LTV-817</text>
<text x="159.5" y="210.4">1</text>
<text x="161.8" y="210.4">K</text>
<text x="172.6" y="210.4">R19</text>
<text x="168.3" y="225.7">VCC</text>
<text x="137.1" y="233.3">U7</text>
<text x="159.3" y="233.3">R21</text>
<text x="171.7" y="233.3">10</text>
<text x="175.3" y="233.3">K</text>
<text x="113.6" y="238.4">R20</text>
<text x="134.2" y="235.8">LTV-817</text>
<text x="159.5" y="235.8">1</text>
<text x="161.8" y="235.8">K</text>
<text x="172.6" y="235.8">R22</text>
<text x="113.7" y="240.9">300</text>
<text x="149.1" y="257.4">GND</text>
</g>
<g font-size="1.8" fill="#a90000">
<text x="199.1" y="52.5" transform="rotate(-90 199.1 52.5)">MP</text>
<text x="192.3" y="59.4">1</text>
<text x="192.3" y="54.4">2</text>
<text x="231.7" y="68.3">7</text>
<text x="254.6" y="68.3">1</text>
<text x="254.6" y="73.4">8</text>
<text x="231.7" y="78.5">5</text>
<text x="241" y="83.3" transform="rotate(-90 241 83.3)">6</text>
<text x="243.6" y="83.3" transform="rotate(-90 243.6 83.3)">9</text>
<text x="254.6" y="78.5">4</text>
<text x="233" y="134.4">8</text>
<text x="233" y="136.9">7</text>
<text x="281.7" y="133.4" transform="rotate(-90 281.7 133.4)">4</text>
<text x="284.2" y="133.4" transform="rotate(-90 284.2 133.4)">3</text>
<text x="286.8" y="133.4" transform="rotate(-90 286.8 133.4)">2</text>
<text x="289.3" y="133.4" transform="rotate(-90 289.3 133.4)">1</text>
<text x="308.4" y="133.4" transform="rotate(-90 308.4 133.4)">4</text>
<text x="310.9" y="133.4" transform="rotate(-90 310.9 133.4)">3</text>
<text x="313.4" y="133.4" transform="rotate(-90 313.4 133.4)">2</text>
<text x="316" y="133.4" transform="rotate(-90 316 133.4)">1</text>
<text x="329.9" y="133.4" transform="rotate(-90 329.9 133.4)">6</text>
<text x="332.5" y="133.4" transform="rotate(-90 332.5 133.4)">5</text>
<text x="335" y="133.4" transform="rotate(-90 335 133.4)">4</text>
<text x="337.6" y="133.4" transform="rotate(-90 337.6 133.4)">3</text>
<text x="340.1" y="133.4" transform="rotate(-90 340.1 133.4)">2</text>
<text x="342.6" y="133.4" transform="rotate(-90 342.6 133.4)">1</text>
<text x="131.4" y="139.4">1</text>
<text x="144.1" y="139.4">4</text>
<text x="233" y="139.4">6</text>
<text x="233" y="142">5</text>
<text x="131.4" y="144.5">2</text>
<text x="144.1" y="144.5">3</text>
<text x="233" y="144.5">4</text>
<text x="233" y="147.1">3</text>
<text x="233" y="149.6">2</text>
<text x="232.4" y="154.7">12</text>
<text x="233" y="152.1">1</text>
<text x="232.4" y="157.2">11</text>
<text x="232.4" y="159.8">10</text>
<text x="131.4" y="164.8">1</text>
<text x="144.1" y="164.8">4</text>
<text x="232.4" y="164.8">14</text>
<text x="232.4" y="167.4">13</text>
<text x="233" y="162.3">9</text>
<text x="131.4" y="169.9">2</text>
<text x="144.1" y="169.9">3</text>
<text x="329.5" y="172.5">12</text>
<text x="329.5" y="177.5">10</text>
<text x="329.5" y="175">11</text>
<text x="330.1" y="185.2">7</text>
<text x="330.1" y="182.6">8</text>
<text x="330.1" y="180.1">9</text>
<text x="131.4" y="186.4">1</text>
<text x="131.4" y="191.5">2</text>
<text x="144.1" y="186.4">4</text>
<text x="144.1" y="191.5">3</text>
<text x="288" y="190.6" transform="rotate(-90 288 190.6)">5</text>
<text x="290.6" y="190.6" transform="rotate(-90 290.6 190.6)">4</text>
<text x="293.1" y="190.6" transform="rotate(-90 293.1 190.6)">3</text>
<text x="295.7" y="190.6" transform="rotate(-90 295.7 190.6)">2</text>
<text x="298.2" y="190.6" transform="rotate(-90 298.2 190.6)">1</text>
<text x="330.1" y="190.2">5</text>
<text x="330.1" y="187.7">6</text>
<text x="330.1" y="197.9">2</text>
<text x="330.1" y="195.3">3</text>
<text x="330.1" y="192.8">4</text>
<text x="330.1" y="200.4">1</text>
<text x="131.4" y="213.1">1</text>
<text x="144.1" y="213.1">4</text>
<text x="131.4" y="218.2">2</text>
<text x="144.1" y="218.2">3</text>
<text x="131.4" y="238.5">1</text>
<text x="144.1" y="238.5">4</text>
<text x="131.4" y="243.6">2</text>
<text x="144.1" y="243.6">3</text>
</g>
<g font-size="1.8" fill="#0f0f0f">
<text x="84.7" y="59.3">Z-PROBE</text>
<text x="139.7" y="59.3">X-STEP</text>
<text x="139.7" y="56.8">MOSI</text>
<text x="180.9" y="59.3">VIN</text>
<text x="85.2" y="64.4">Y2-LIMIT</text>
<text x="86.3" y="61.9">Z-LIMIT</text>
<text x="139.7" y="61.9">TX</text>
<text x="139.7" y="64.4">RX</text>
<text x="85.2" y="67">Y1-LIMIT</text>
<text x="86.3" y="69.5">X-LIMIT</text>
<text x="188.5" y="68.2">VIN</text>
<text x="337.8" y="68.2">5V</text>
<text x="85.3" y="77.1">Y2-STEP</text>
<text x="86.4" y="74.6">Z-STEP</text>
<text x="87.9" y="72">Z-DIR</text>
<text x="139.7" y="77.1">CS_SD</text>
<text x="139.7" y="74.6">SCK</text>
<text x="139.7" y="72">MISO</text>
<text x="85.3" y="82.2">Y1-STEP</text>
<text x="88" y="79.7">Y-DIR</text>
<text x="139.7" y="79.7">PENDANT-TX</text>
<text x="139.7" y="82.2">PENDANT-RX</text>
<text x="87.9" y="89.8">X-DIR</text>
<text x="91.5" y="100">5V</text>
<text x="125.7" y="125.4">5V</text>
<text x="225.1" y="136.8">MISO</text>
<text x="225.1" y="134.3">DAT1</text>
<text x="332.4" y="137" transform="rotate(-90 332.4 137)">TX</text>
<text x="334.9" y="137.3" transform="rotate(-90 334.9 137.3)">RX</text>
<text x="176.5" y="139.4">X-LIMIT</text>
<text x="225.9" y="141.9">SCK</text>
<text x="289.2" y="140.9" transform="rotate(-90 289.2 140.9)">5V</text>
<text x="308.3" y="141.1" transform="rotate(-90 308.3 141.1)">RX</text>
<text x="310.8" y="140.8" transform="rotate(-90 310.8 140.8)">TX</text>
<text x="315.9" y="140.9" transform="rotate(-90 315.9 140.9)">5V</text>
<text x="92" y="144.4">X-LIMIT-INPUT</text>
<text x="223.7" y="149.5">CS_SD</text>
<text x="225.1" y="147">MOSI</text>
<text x="225.1" y="152.1">DAT2</text>
<text x="281.6" y="151.1" transform="rotate(-90 281.6 151.1)">PENDANT-RX</text>
<text x="284.1" y="150.8" transform="rotate(-90 284.1 150.8)">PENDANT-TX</text>
<text x="176.5" y="164.8">Y1-LIMIT</text>
<text x="90.9" y="169.8">Y1-LIMIT-INPUT</text>
<text x="332.7" y="172.4">X-LIMIT-INPUT</text>
<text x="332.7" y="180">Z-LIMIT-INPUT</text>
<text x="332.7" y="174.9">Y1-LIMIT-INPUT</text>
<text x="332.7" y="177.5">Y2-LIMIT-INPUT</text>
<text x="298.1" y="182.9" transform="rotate(-90 298.1 182.9)">Z-PROBE-IN</text>
<text x="337.8" y="182.5">Z-DIR</text>
<text x="337.8" y="185.1">Z-STEP</text>
<text x="90.9" y="191.4">Y2-LIMIT-INPUT</text>
<text x="176.5" y="186.3">Y2-LIMIT</text>
<text x="255.3" y="188.9">MISO</text>
<text x="287.9" y="188" transform="rotate(-90 287.9 188)">VIN</text>
<text x="337.8" y="190.2">Y2-STEP</text>
<text x="337.8" y="187.6">Y-DIR</text>
<text x="255.3" y="195.2">CS_SD</text>
<text x="337.8" y="197.8">X-DIR</text>
<text x="337.8" y="195.2">Y1-STEP</text>
<text x="337.8" y="192.7">Y-DIR</text>
<text x="337.8" y="200.3">X-STEP</text>
<text x="176.5" y="213">Z-LIMIT</text>
<text x="92" y="218.1">Z-LIMIT-INPUT</text>
<text x="176.5" y="238.4">Z-PROBE</text>
<text x="92.6" y="243.5">Z-PROBE-IN</text>
</g>
<g font-size="1.4" fill="#a90000">
<text x="97.2" y="54.4">J2_1</text>
<text x="97.2" y="56.9">J2_2</text>
<text x="97.2" y="59.4">J2_3</text>
<text x="132.8" y="54.4">J3_1</text>
<text x="132.8" y="56.9">J3_2</text>
<text x="132.8" y="59.4">J3_3</text>
<text x="97.2" y="62">J2_4</text>
<text x="97.2" y="64.5">J2_5</text>
<text x="132.8" y="62">J3_4</text>
<text x="132.8" y="64.5">J3_5</text>
<text x="97.2" y="67.1">J2_6</text>
<text x="97.2" y="69.6">J2_7</text>
<text x="132.8" y="67.1">J3_6</text>
<text x="132.8" y="69.6">J3_7</text>
<text x="280.4" y="70.5" transform="rotate(-90 280.4 70.5)">C</text>
<text x="96.7" y="77.2">J2_10</text>
<text x="97.2" y="72.1">J2_8</text>
<text x="97.2" y="74.7">J2_9</text>
<text x="132.3" y="77.2">J3_10</text>
<text x="132.8" y="72.1">J3_8</text>
<text x="132.8" y="74.7">J3_9</text>
<text x="96.7" y="79.8">J2_11</text>
<text x="96.7" y="82.3">J2_12</text>
<text x="132.3" y="79.8">J3_11</text>
<text x="132.3" y="82.3">J3_12</text>
<text x="280.4" y="78" transform="rotate(-90 280.4 78)">A</text>
<text x="96.7" y="84.8">J2_13</text>
<text x="96.7" y="87.4">J2_14</text>
<text x="96.7" y="89.9">J2_15</text>
<text x="132.3" y="84.8">J3_13</text>
<text x="132.3" y="87.4">J3_14</text>
<text x="132.3" y="89.9">J3_15</text>
<text x="96.7" y="92.5">J2_16</text>
<text x="96.7" y="95">J2_17</text>
<text x="132.3" y="92.5">J3_16</text>
<text x="132.3" y="95">J3_17</text>
<text x="96.7" y="97.5">J2_18</text>
<text x="96.7" y="100.1">J2_19</text>
<text x="132.3" y="97.5">J3_18</text>
<text x="132.3" y="100.1">J3_19</text>
</g>
<g font-size="1.4" fill="#006464">
<text x="102.6" y="55.3">3V3</text>
<text x="102.6" y="57.9">EN</text>
<text x="123.5" y="55.3">GND_J3_1</text>
<text x="127.3" y="57.9">IO23</text>
<text x="102.6" y="60.4">SENSOR_VP</text>
<text x="102.6" y="63">SENSOR_VN</text>
<text x="102.6" y="65.5">IO34</text>
<text x="126.8" y="65.5">RXD0</text>
<text x="127.1" y="63">TXD0</text>
<text x="127.3" y="60.4">IO22</text>
<text x="102.6" y="68">IO35</text>
<text x="102.6" y="70.6">IO32</text>
<text x="123.5" y="70.6">GND_J3_7</text>
<text x="127.3" y="68">IO21</text>
<text x="102.6" y="73.1">IO33</text>
<text x="102.6" y="75.7">IO25</text>
<text x="127.3" y="73.1">IO19</text>
<text x="127.3" y="75.7">IO18</text>
<text x="102.6" y="78.2">IO26</text>
<text x="102.6" y="80.7">IO27</text>
<text x="102.6" y="83.3">IO14</text>
<text x="127.3" y="80.7">IO17</text>
<text x="127.3" y="83.3">IO16</text>
<text x="128.3" y="78.2">IO5</text>
<text x="102.6" y="85.8">IO12</text>
<text x="102.6" y="88.4">GND_J2_14</text>
<text x="128.3" y="85.8">IO4</text>
<text x="128.3" y="88.4">IO0</text>
<text x="102.6" y="90.9">IO13</text>
<text x="102.6" y="93.4">SD2</text>
<text x="102.6" y="96">SD3</text>
<text x="127.3" y="93.4">IO15</text>
<text x="127.9" y="96">SD1</text>
<text x="128.3" y="90.9">IO2</text>
<text x="102.6" y="98.5">CMD</text>
<text x="102.6" y="101.1">EXT_5V</text>
<text x="127.9" y="98.5">SD0</text>
<text x="128" y="101.1">CLK</text>
</g>
<text font-size=".5" fill="#840000" x="197.9" y="53.4">Mounting</text>
</svg>
